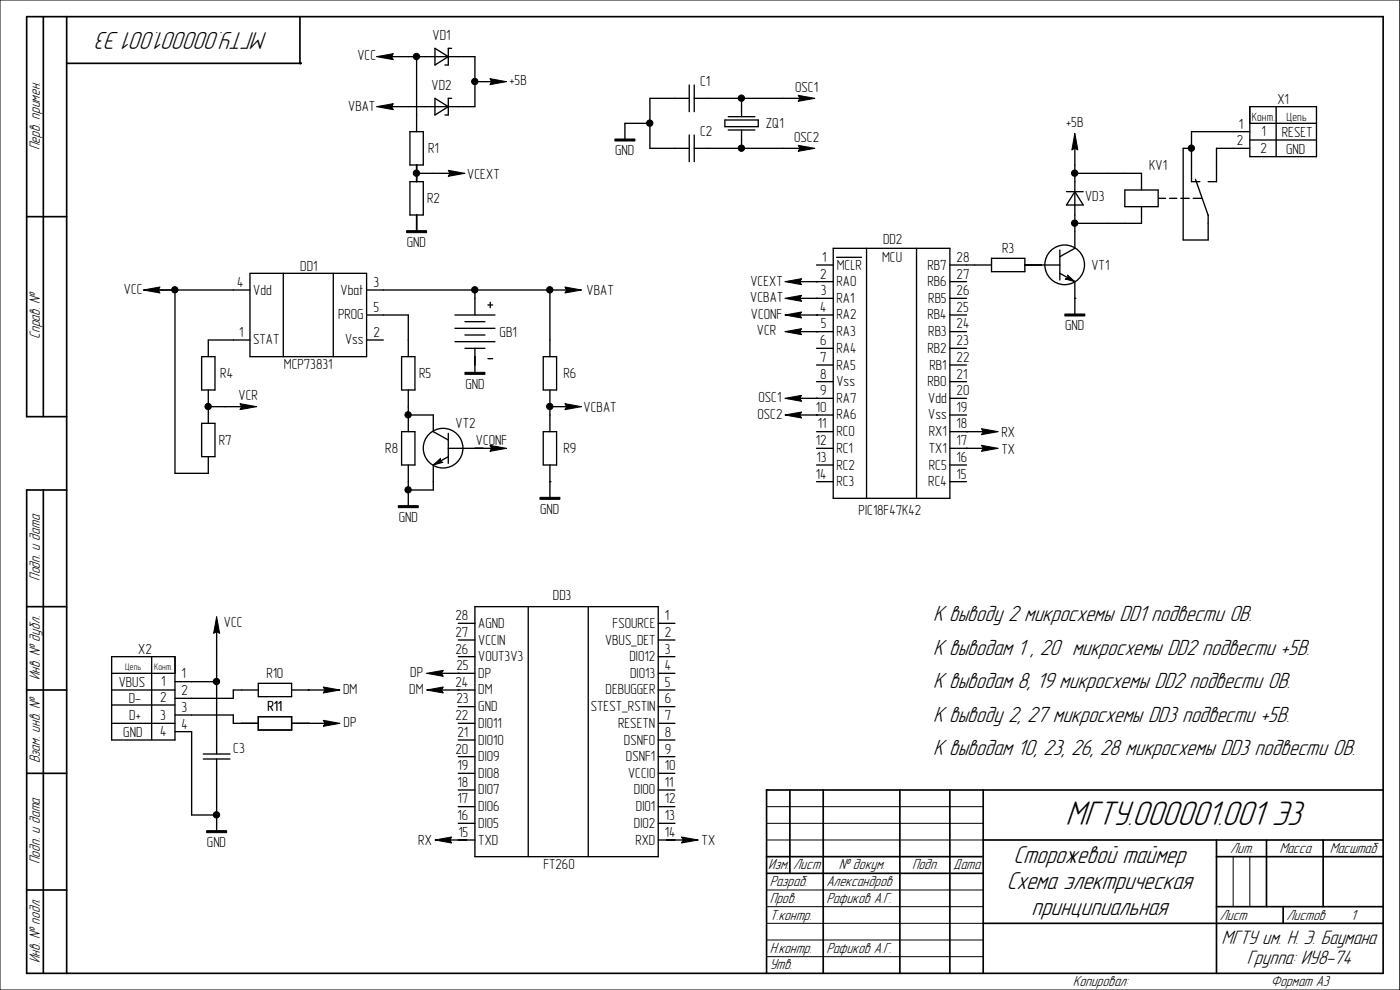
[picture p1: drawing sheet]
<svg xmlns="http://www.w3.org/2000/svg" width="297mm" height="210mm" viewBox="0 0 297 210" stroke-linecap="round" stroke-linejoin="round" font-family="sans-serif">
<path d="M0 0h297v210h-297zM162.6 171.1h46M162.6 174.7h46M162.6 178.2h46M162.6 188.8h46M162.6 192.3h46M162.6 195.9h46M162.6 199.4h46M261.6 181.7v10.6M265.1 181.7v10.6M162.6 202.9h46" fill="none" stroke="#000" stroke-width=".21"/>
<g fill="none" stroke="#000" stroke-width=".35">
<path d="M9.2 3.5v84.9M14.1 3.5v203M63.6 3.5v9.9h-49.5M5.7 46h8.4M14.1 88.4h-8.4v-84.9h287.7v203h-287.7v-102.6h8.4M9.2 103.9v102.6M5.7 128.7h8.4M5.7 146.4h8.4M5.7 164.1h8.4M167.6 167.6v17.7M174.6 167.6v38.9M190.9 167.6v38.9"/>
<path d="M201.5 167.6v38.9M208.6 167.6v38.9M208.6 178.2h84.8M258.1 178.2v28.3M268.7 178.2v14.1M280.7 178.2v14.1M293.4 167.6h-130.8v38.9M5.7 188.8h8.4M162.6 181.7h46M162.6 185.3h46M208.6 195.9h84.8M258.1 181.7h35.3"/>
<path d="M258.1 192.3h35.3M272.2 192.3v3.6"/>
</g>
<g fill="#000">
<circle cx="63.6" cy="13.4" r=".18"/>
<circle cx="162.6" cy="167.6" r=".18"/>
</g>
<g fill="none" stroke="#000" stroke-width=".28">
<path d="M83.1 12h17.7v10.6h-17.7M88.4 12v15.9M92.3 10.3l2.8 1.7-2.8 1.8zM95.8 10.3h-.7v3.5h-.7M100.8 17.3h3.5M146.2 18v5.7M147.3 18v5.7M87 38.5h2.8v7.1h-2.8zM87 27.9h2.8v7.1h-2.8zM88.4 36.8h7.1M88.4 35v3.5M92.3 20.9l2.8 1.7-2.8 1.8z"/>
<path d="M95.8 20.9h-.7v3.5h-.7M137.9 26.2h-5.3v3.5M146.2 20.9h-8.3v10.6h8.3M146.2 28.6v5.7M147.3 31.5h22.4M147.3 20.9h22.4M147.3 28.6v5.7M153.8 25.5h7.1v1.4h-7.1zM154.5 27.6h5.6M154.5 24.7h5.6M157.3 20.9v3.8M157.3 27.6v3.9"/>
<path d="M228 31.5v21.2l-3.2 1.7M228 36.8h14.2v3.5M252.8 31.5h-1.8v19.4h5.3v-5.3M253.6 38l2.7 7.7M265.1 27.9h-12.3v10.6h1.7M265.1 31.5h-7v7h-1.8M265.1 22.6h14.2v10.6h-14.2zM265.1 29.7h14.2M265.1 26.2h14.2M270.7 22.7v10.5M53 58h24.8v17.7h-24.8zM60.1 58v17.7"/>
<path d="M70.7 58v17.7M88.4 45.6v3.5M169.7 59.8h7.1M173.2 59.8h.1M173.2 56.2h3.6M176.8 52.7h24.7v53h-24.7zM177.5 54.6h5.3M183.8 52.7v53M194.4 52.7v53M201.5 56.2h8.9M201.5 59.8h3.5M210.4 54.8h7v2.8h-7z"/>
<path d="M217.4 56.2h7.4M224.8 53v6.4M224.8 58l3.2 1.8v7M226.3 40.7h3.5M228 40.7l1.8 2.8h-3.5zM238.6 40.3h7.1v3.5h-7.1zM242.2 43.8v3.6h-14.2M245.8 42.1h1.5M248.1 42.1h1.6M250.5 42.1h1.8M253.1 42.1h1.8M33.6 61.5h19.4"/>
<path d="M37.1 61.5v38.9h7.1v-3.5M42.8 75.7h2.8v7h-2.8zM53 72.1h-8.8v3.6M77.8 66.8h8.8v8.9M77.8 61.5h42.4M77.8 72.1h3.5M85.2 75.7h2.8v7h-2.8zM96.5 66.8h8.5M96.5 69.7h8.5M96.5 72.5h8.5M98.6 73.9h4.3M98.6 68.2h4.3"/>
<path d="M98.6 71.1h4.3M100.8 61.5v5.3M100.8 73.9v5.3M103.5 64.7h1M103.5 76.1h1M104 64.1v1.2M115.3 75.7h2.8v7h-2.8zM116.7 61.5v14.2M169.7 63.3h7.1M169.7 66.8h7.1M169.7 70.4h7.1M173.2 63.3h.1"/>
<path d="M173.2 66.8h.1M173.2 70.4h.1M173.2 73.9h3.6M173.2 77.4h3.6M201.5 63.3h3.5M201.5 66.8h3.5M201.5 70.4h3.5M201.5 73.9h3.5M201.5 77.4h3.5M228 63.3h.1M42.8 89.8h2.8v7.1h-2.8zM44.2 82.7v7.1"/>
<path d="M44.2 86.3h7.1M85.2 91.6h2.8v7h-2.8zM86.6 88h5.3v3.6l3.2 1.7M86.6 82.7v8.9M86.6 98.6v8.9M95.1 95.1h9.2M95.1 91.9v6.4M95.1 96.9l-3.2 1.7v5.3h-5.3M115.3 91.6h2.8v7h-2.8zM116.7 86.3h3.5M116.7 82.7v8.9M116.7 98.6v7.1"/>
<path d="M169.7 84.5h7.1M169.7 88h7.1M173.2 88h.1M173.2 84.5h.1M173.2 81h3.6M173.2 91.6h3.6M173.2 95.1h3.6M173.2 98.6h3.6M201.5 81h3.5M201.5 84.5h3.5M201.5 88h3.5M201.5 91.6h7.1"/>
<path d="M201.5 95.1h7.1M201.5 98.6h3.5M205 95.1h.1M205 91.6h.1M116.7 102.2h.1M173.2 102.2h3.6M201.5 102.2h3.5M23.7 139.3h13.4v17.7h-13.4zM32.2 139.3v17.7M46 134v26M97.2 139.3h3.6M97.2 132.2h3.6"/>
<path d="M97.2 135.8h3.6M100.8 128.7h38.8v53h-38.8zM112.1 128.7v53M124.8 128.7v53M139.6 139.3h3.6M139.6 132.2h3.6M139.6 135.8h3.6M23.7 146.4h13.4M23.7 149.6h13.4M23.7 153.4h13.4M23.7 142.8h13.4M37.1 151.7h12.4v1.7h5.3"/>
<path d="M37.1 144.6h8.9M37.1 155.2h3.6v17.7h5.3M43.1 160h5.7M54.8 146.4h-5.3v1.7h-12.4M54.8 145h7.1v2.8h-7.1zM54.8 152h7.1v2.9h-7.1zM61.9 146.4h7M61.9 153.4h7M65.4 153.4h.1M65.4 146.4h.1M93.7 146.4h7.1M93.7 142.8h7.1"/>
<path d="M97.2 146.4h.1M97.2 142.8h.1M97.2 157h3.6M97.2 153.4h3.6M97.2 149.9h3.6M139.6 157h3.6M139.6 146.4h3.6M139.6 153.4h3.6M139.6 142.8h3.6M139.6 149.9h3.6M43.1 161h5.7M46 161v15.4"/>
<path d="M95.5 178.2h5.3M97.2 160.5h3.6M97.2 164.1h3.6M97.2 167.6h3.6M97.2 171.1h3.6M97.2 174.7h3.6M139.6 178.2h5.3M139.6 160.5h3.6M139.6 164.1h3.6M139.6 167.6h3.6M139.6 171.1h3.6M139.6 174.7h3.6"/>
<circle cx="225.9" cy="56.2" r="4.2"/>
<circle cx="94" cy="95.1" r="4.2"/>
</g>
<g fill="#000" stroke="#000" stroke-width=".21">
<path d="M79.9 12l3.5-.6-.3 .6 .3 .7z" fill-rule="evenodd"/>
<path d="M103.9 16.7l3.6 .6-3.6 .7 .4-.7z" fill-rule="evenodd"/>
<path d="M79.9 22.6l3.5-.6-.3 .6 .3 .7z" fill-rule="evenodd"/>
<path d="M95.1 36.1l3.5 .7-3.5 .6 .4-.6z" fill-rule="evenodd"/>
<path d="M130.5 29.5h4.2v.4h-4.2z" fill-rule="evenodd"/>
<path d="M169.3 20.2l3.6 .7-3.6 .6 .4-.6z" fill-rule="evenodd"/>
<path d="M169.3 30.8l3.6 .7-3.6 .6 .4-.6z" fill-rule="evenodd"/>
<path d="M228 28.3l.7 3.5-.7-.3-.6 .3z" fill-rule="evenodd"/>
<path d="M86.3 48.9h4.2v.5h-4.2z" fill-rule="evenodd"/>
<path d="M226.5 58.3l1.5 1.5-2-.6 .6-.2z" fill-rule="evenodd"/>
<path d="M30.4 61.5l3.5-.6-.3 .6 .3 .7z" fill-rule="evenodd"/>
<path d="M98.6 79h4.3v.4h-4.3z" fill-rule="evenodd"/>
<path d="M119.8 60.9l3.6 .6-3.6 .7 .4-.7z" fill-rule="evenodd"/>
<path d="M166.5 59.8l3.6-.7-.4 .7 .4 .6z" fill-rule="evenodd"/>
<path d="M166.5 63.3l3.6-.6-.4 .6 .4 .6z" fill-rule="evenodd"/>
<path d="M166.5 66.8l3.6-.6-.4 .6 .4 .7z" fill-rule="evenodd"/>
<path d="M166.5 70.4l3.6-.7-.4 .7 .4 .6z" fill-rule="evenodd"/>
<path d="M225.9 66.6h4.3v.4h-4.3z" fill-rule="evenodd"/>
<path d="M50.9 85.6l3.5 .7-3.5 .6 .4-.6z" fill-rule="evenodd"/>
<path d="M91.9 98.6l1.6-1.4-.2 .7 .7 .2z" fill-rule="evenodd"/>
<path d="M103.9 94.5l3.6 .6-3.6 .6 .4-.6z" fill-rule="evenodd"/>
<path d="M119.8 85.6l3.6 .7-3.6 .6 .4-.6z" fill-rule="evenodd"/>
<path d="M166.5 88l3.6-.6-.4 .6 .4 .7z" fill-rule="evenodd"/>
<path d="M166.5 84.5l3.6-.6-.4 .6 .4 .6z" fill-rule="evenodd"/>
<path d="M208.2 94.5l3.6 .6-3.6 .6 .4-.6z" fill-rule="evenodd"/>
<path d="M208.2 90.9l3.6 .7-3.6 .6 .4-.6z" fill-rule="evenodd"/>
<path d="M84.5 107.3h4.2v.4h-4.2z" fill-rule="evenodd"/>
<path d="M114.5 105.5h4.3v.4h-4.3z" fill-rule="evenodd"/>
<path d="M46 130.8l.6 3.6-.6-.4-.7 .4z" fill-rule="evenodd"/>
<path d="M68.6 152.8l3.5 .6-3.5 .7 .3-.7z" fill-rule="evenodd"/>
<path d="M68.6 145.7l3.5 .7-3.5 .6 .3-.6z" fill-rule="evenodd"/>
<path d="M90.5 146.4l3.5-.7-.3 .7 .3 .6z" fill-rule="evenodd"/>
<path d="M90.5 142.8l3.5-.6-.3 .6 .3 .7z" fill-rule="evenodd"/>
<path d="M43.8 176.2h4.3v.4h-4.3z" fill-rule="evenodd"/>
<path d="M92.3 178.2l3.5-.6-.3 .6 .3 .6z" fill-rule="evenodd"/>
<path d="M144.6 177.6l3.5 .6-3.5 .6 .3-.6z" fill-rule="evenodd"/>
<circle cx="88.3" cy="12" r=".67"/>
<circle cx="100.7" cy="17.3" r=".67"/>
<circle cx="88.3" cy="36.7" r=".67"/>
<circle cx="137.8" cy="26.1" r=".67"/>
<circle cx="157.3" cy="20.8" r=".67"/>
<circle cx="157.3" cy="31.4" r=".67"/>
<circle cx="228" cy="36.7" r=".67"/>
<circle cx="252.7" cy="31.4" r=".67"/>
<circle cx="228" cy="47.3" r=".67"/>
<circle cx="37.1" cy="61.5" r=".67"/>
<circle cx="100.7" cy="61.5" r=".67"/>
<circle cx="116.6" cy="61.5" r=".67"/>
<circle cx="44.2" cy="86.2" r=".67"/>
<circle cx="86.6" cy="88" r=".67"/>
<circle cx="116.6" cy="86.2" r=".67"/>
<circle cx="86.6" cy="103.9" r=".67"/>
<circle cx="45.9" cy="144.6" r=".67"/>
<circle cx="45.9" cy="172.9" r=".67"/>
</g>
<text font-size="7.6" x="226.1" y="175">МГТУ.000001.001 Э3</text>
<g font-size="5.5">
<text x="56.8" y="6.9" transform="rotate(-180 56.8 6.9)">МГТУ.000001.001 Э3</text>
<text x="215" y="183.1">Сторожевой таймер</text>
<text x="213.6" y="188.6">Схема электрическая</text>
<text x="218.8" y="194.1">принципиальная</text>
</g>
<g font-size="4.9">
<text x="198" y="131.8">К выводу 2 микросхемы DD1 подвести 0В.</text>
<text x="198" y="138.9">К выводам 1 , 20 микросхемы DD2 подвести +5В.</text>
<text x="198" y="146">К выводам 8, 19 микросхемы DD2 подвести 0В.</text>
<text x="198" y="153.1">К выводу 2, 27 микросхемы DD3 подвести +5В.</text>
<text x="198" y="160.1">К выводам 10, 23, 26, 28 микросхемы DD3 подвести 0В.</text>
</g>
<g font-size="4.3">
<text x="259.1" y="200.3">МГТУ им. Н. Э. Баумана</text>
<text x="264.5" y="204.6">Группа: ИУ8-74</text>
</g>
<g font-size="3.3">
<text x="8.4" y="31.8" transform="rotate(-90 8.4 31.8)">Перв. примен.</text>
<text x="8.4" y="71.9" transform="rotate(-90 8.4 71.9)">Справ. №</text>
<text x="8.4" y="123.2" transform="rotate(-90 8.4 123.2)">Подп. и дата</text>
<text x="8.4" y="144.3" transform="rotate(-90 8.4 144.3)">Инв. № дубл.</text>
<text x="8.4" y="161.9" transform="rotate(-90 8.4 161.9)">Взам. инв. №</text>
<text x="8.4" y="183.3" transform="rotate(-90 8.4 183.3)">Подп. и дата</text>
<text x="163" y="184.4">Изм. Лист</text>
<text x="178" y="184.4">№ докум.</text>
<text x="193.5" y="184.4">Подп.</text>
<text x="202.2" y="184.4">Дата</text>
<text x="261" y="180.9">Лит.</text>
<text x="271.4" y="180.9">Масса</text>
<text x="282.1" y="180.9">Масштаб</text>
<text x="163.3" y="188">Разраб.</text>
<text x="163.3" y="191.5">Пров.</text>
<text x="175.3" y="188">Александров</text>
<text x="175.3" y="191.5">Рафиков А.Г.</text>
<text x="163.3" y="195.1">Т.контр.</text>
<text x="258.8" y="195.1">Лист</text>
<text x="272.9" y="195.1">Листов</text>
<text x="286.6" y="195.1">1</text>
<text x="163.3" y="202.1">Н.контр.</text>
<text x="175.3" y="202.1">Рафиков А.Г.</text>
<text x="8.4" y="204.3" transform="rotate(-90 8.4 204.3)">Инв. № подл.</text>
<text x="163.3" y="205.7">Утв.</text>
<text x="227.6" y="209.2">Копировал:</text>
<text x="269.6" y="209.2">Формат А3</text>
</g>
<g font-size="3.1">
<text x="91.8" y="8.5">VD1</text>
<text x="75.8" y="12.8">VCC</text>
<text x="73.9" y="23.5">VBAT</text>
<text x="91.6" y="19.1">VD2</text>
<text x="108.1" y="18.1">+5B</text>
<text x="148.5" y="18.3">C1</text>
<text x="168.7" y="19.5">OSC1</text>
<text x="271" y="22">X1</text>
<text x="148.5" y="28.9">C2</text>
<text x="162.5" y="27.1">ZQ1</text>
<text x="226.2" y="27">+5В</text>
<text x="262.8" y="27.3">1</text>
<text x="267.6" y="28.9">1</text>
<text x="271.9" y="29">RESET</text>
<text x="90.8" y="32.4">R1</text>
<text x="130.5" y="33">GND</text>
<text x="168.5" y="30.1">OSC2</text>
<text x="262.4" y="30.8">2</text>
<text x="267.4" y="32.6">2</text>
<text x="272.8" y="32.6">GND</text>
<text x="99.1" y="37.9">VCEXT</text>
<text x="243.8" y="36.1">KV1</text>
<text x="90.6" y="43">R2</text>
<text x="230.2" y="42.7">VD3</text>
<text x="86.3" y="52.5">GND</text>
<text x="187.4" y="51.7">DD2</text>
<text x="212.6" y="53.6">R3</text>
<text x="63.7" y="57.5">DD1</text>
<text x="174" y="59.1">2</text>
<text x="174.5" y="55.5">1</text>
<text x="177.5" y="57.2">MCLR</text>
<text x="187.2" y="55.7">MCU</text>
<text x="196.8" y="57.2">RB7</text>
<text x="202.9" y="59.1">27</text>
<text x="202.9" y="55.5">28</text>
<text x="231.6" y="57.2">VT1</text>
<text x="26.3" y="62.3">VCC</text>
<text x="50.3" y="60.8">4</text>
<text x="53.7" y="62.5">Vdd</text>
<text x="72.3" y="62.5">Vbat</text>
<text x="79.2" y="60.8">3</text>
<text x="124.5" y="62.6">VBAT</text>
<text x="159.2" y="64.1">VCBAT</text>
<text x="159.2" y="60.6">VCEXT</text>
<text x="174.2" y="62.6">3</text>
<text x="177.5" y="60.7">RA0</text>
<text x="177.5" y="64.3">RA1</text>
<text x="196.8" y="60.7">RB6</text>
<text x="196.9" y="64.3">RB5</text>
<text x="202.9" y="62.6">26</text>
<text x="50.7" y="71.5">1</text>
<text x="71.7" y="67.8">PROG</text>
<text x="79.2" y="71.5">2</text>
<text x="79.2" y="66.2">5</text>
<text x="106" y="71.5">GB1</text>
<text x="159.3" y="67.6">VCONF</text>
<text x="160.6" y="71.2">VСR</text>
<text x="174" y="66.2">4</text>
<text x="174.2" y="69.7">5</text>
<text x="177.5" y="67.8">RA2</text>
<text x="177.5" y="71.3">RA3</text>
<text x="196.8" y="67.8">RB4</text>
<text x="196.9" y="71.3">RB3</text>
<text x="202.9" y="69.7">24</text>
<text x="202.9" y="66.2">25</text>
<text x="226" y="70.1">GND</text>
<text x="53.7" y="73.1">STAT</text>
<text x="73.2" y="73.1">Vss</text>
<text x="174" y="73.2">6</text>
<text x="174" y="76.8">7</text>
<text x="177.5" y="74.8">RA4</text>
<text x="196.8" y="74.8">RB2</text>
<text x="202.9" y="76.8">22</text>
<text x="202.9" y="73.2">23</text>
<text x="46.7" y="80.1">R4</text>
<text x="60.2" y="78.2">MCP73831</text>
<text x="88.9" y="80.1">R5</text>
<text x="98.7" y="82.5">GND</text>
<text x="119.5" y="80.1">R6</text>
<text x="174" y="80.3">8</text>
<text x="174" y="83.8">9</text>
<text x="177.5" y="78.4">RA5</text>
<text x="177.5" y="81.9">Vss</text>
<text x="196.8" y="81.9">RB0</text>
<text x="197.2" y="78.4">RB1</text>
<text x="202.9" y="83.8">20</text>
<text x="202.9" y="80.3">21</text>
<text x="50.6" y="84.9">VCR</text>
<text x="123.8" y="87.4">VCBAT</text>
<text x="160.7" y="88.9">OSC2</text>
<text x="160.9" y="85.3">OSC1</text>
<text x="173.1" y="87.4">10</text>
<text x="177.5" y="85.5">RA7</text>
<text x="177.5" y="89">RA6</text>
<text x="196.9" y="89">Vss</text>
<text x="196.9" y="85.5">Vdd</text>
<text x="202.9" y="87.4">19</text>
<text x="46.4" y="94.3">R7</text>
<text x="96.6" y="90.8">VT2</text>
<text x="101" y="94.4">VCONF</text>
<text x="173.1" y="94.4">12</text>
<text x="173.5" y="90.9">11</text>
<text x="177.5" y="92.5">RC0</text>
<text x="197.1" y="92.5">RX1</text>
<text x="202.9" y="94.4">17</text>
<text x="202.9" y="90.9">18</text>
<text x="212.5" y="92.7">RX</text>
<text x="81.7" y="96.1">R8</text>
<text x="119.5" y="96.1">R9</text>
<text x="173.1" y="101.5">14</text>
<text x="173.2" y="98">13</text>
<text x="177.5" y="96.1">RC1</text>
<text x="177.5" y="99.6">RC2</text>
<text x="197.1" y="99.6">RC5</text>
<text x="197.1" y="96.1">TX1</text>
<text x="202.9" y="101.5">15</text>
<text x="202.9" y="98">16</text>
<text x="212.5" y="96.2">TX</text>
<text x="177.5" y="103.1">RC3</text>
<text x="196.9" y="103.1">RC4</text>
<text x="84.6" y="110.8">GND</text>
<text x="114.6" y="109">GND</text>
<text x="182.2" y="109.3">PIC18F47K42</text>
<text x="96.6" y="131.6">28</text>
<text x="117.3" y="127.3">DD3</text>
<text x="141.1" y="131.6">1</text>
<text x="47.5" y="133.1">VCC</text>
<text x="96.6" y="135.1">27</text>
<text x="101.5" y="136.7">VCCIN</text>
<text x="101.5" y="133.2">AGND</text>
<text x="128.4" y="136.7">VBUS_DET</text>
<text x="130" y="133.2">FSOURCE</text>
<text x="141.1" y="135.1">2</text>
<text x="29.3" y="138.6">X2</text>
<text x="38.5" y="143.9">1</text>
<text x="56.5" y="143.8">R10</text>
<text x="87" y="143.6">DP</text>
<text x="96.6" y="138.6">26</text>
<text x="96.8" y="142.2">25</text>
<text x="101.5" y="143.8">DP</text>
<text x="101.5" y="140.3">VOUT3V3</text>
<text x="133.6" y="140.3">DIO12</text>
<text x="133.7" y="143.8">DIO13</text>
<text x="141.1" y="138.6">3</text>
<text x="141.1" y="142.2">4</text>
<text x="25.2" y="145.7">VBUS</text>
<text x="27.3" y="149.2">D-</text>
<text x="34" y="148.9">2</text>
<text x="34.2" y="145.6">1</text>
<text x="38.5" y="147.5">2</text>
<text x="72.8" y="147.2">DM</text>
<text x="86.8" y="147.2">DM</text>
<text x="96.6" y="145.7">24</text>
<text x="96.8" y="149.2">23</text>
<text x="101.5" y="147.3">DM</text>
<text x="128.5" y="147.3">DEBUGGER</text>
<text x="141.1" y="145.7">5</text>
<text x="141.1" y="149.2">6</text>
<text x="27.4" y="152.8">D+</text>
<text x="34" y="152.7">3</text>
<text x="38.5" y="151">3</text>
<text x="38.5" y="154.6">4</text>
<text x="56.7" y="150.9">R11</text>
<text x="72.9" y="154.3">DP</text>
<text x="96.6" y="152.8">22</text>
<text x="101.5" y="154.4">DIO11</text>
<text x="101.5" y="150.9">GND</text>
<text x="125.3" y="150.9">STEST_RSTIN</text>
<text x="131.1" y="154.4">RESETN</text>
<text x="141.1" y="152.8">7</text>
<text x="26.2" y="156.4">GND</text>
<text x="34" y="156.2">4</text>
<text x="49.5" y="159.7">C3</text>
<text x="96.6" y="159.9">20</text>
<text x="97.1" y="156.3">21</text>
<text x="101.5" y="161.5">DIO9</text>
<text x="101.5" y="157.9">DIO10</text>
<text x="132.4" y="157.9">DSNF0</text>
<text x="132.8" y="161.5">DSNF1</text>
<text x="141.1" y="156.3">8</text>
<text x="141.1" y="159.9">9</text>
<text x="97.1" y="166.9">18</text>
<text x="97.1" y="163.4">19</text>
<text x="101.5" y="165">DIO8</text>
<text x="133.3" y="165">VCCIO</text>
<text x="141.1" y="163.4">10</text>
<text x="141.1" y="166.9">11</text>
<text x="97.1" y="174">16</text>
<text x="97.1" y="170.4">17</text>
<text x="101.5" y="172.1">DIO6</text>
<text x="101.5" y="168.5">DIO7</text>
<text x="134.5" y="168.5">DIO0</text>
<text x="134.9" y="172.1">DIO1</text>
<text x="141.1" y="170.4">12</text>
<text x="141.1" y="174">13</text>
<text x="43.9" y="179.7">GND</text>
<text x="88.7" y="179.3">RX</text>
<text x="97.2" y="177.5">15</text>
<text x="101.5" y="179.2">TXD</text>
<text x="101.5" y="175.6">DIO5</text>
<text x="134.5" y="175.6">DIO2</text>
<text x="134.8" y="179.2">RXD</text>
<text x="141.1" y="177.5">14</text>
<text x="148.8" y="179.3">TX</text>
<text x="115.3" y="184.3">FT260</text>
</g>
<g font-size="2.6">
<text x="265.6" y="25.6">Конт.</text>
<text x="272.9" y="25.6">Цепь</text>
</g>
<g font-size="2">
<text x="26.6" y="142.1">Цепь</text>
<text x="32.7" y="142.1">Конт.</text>
</g>
</svg>
